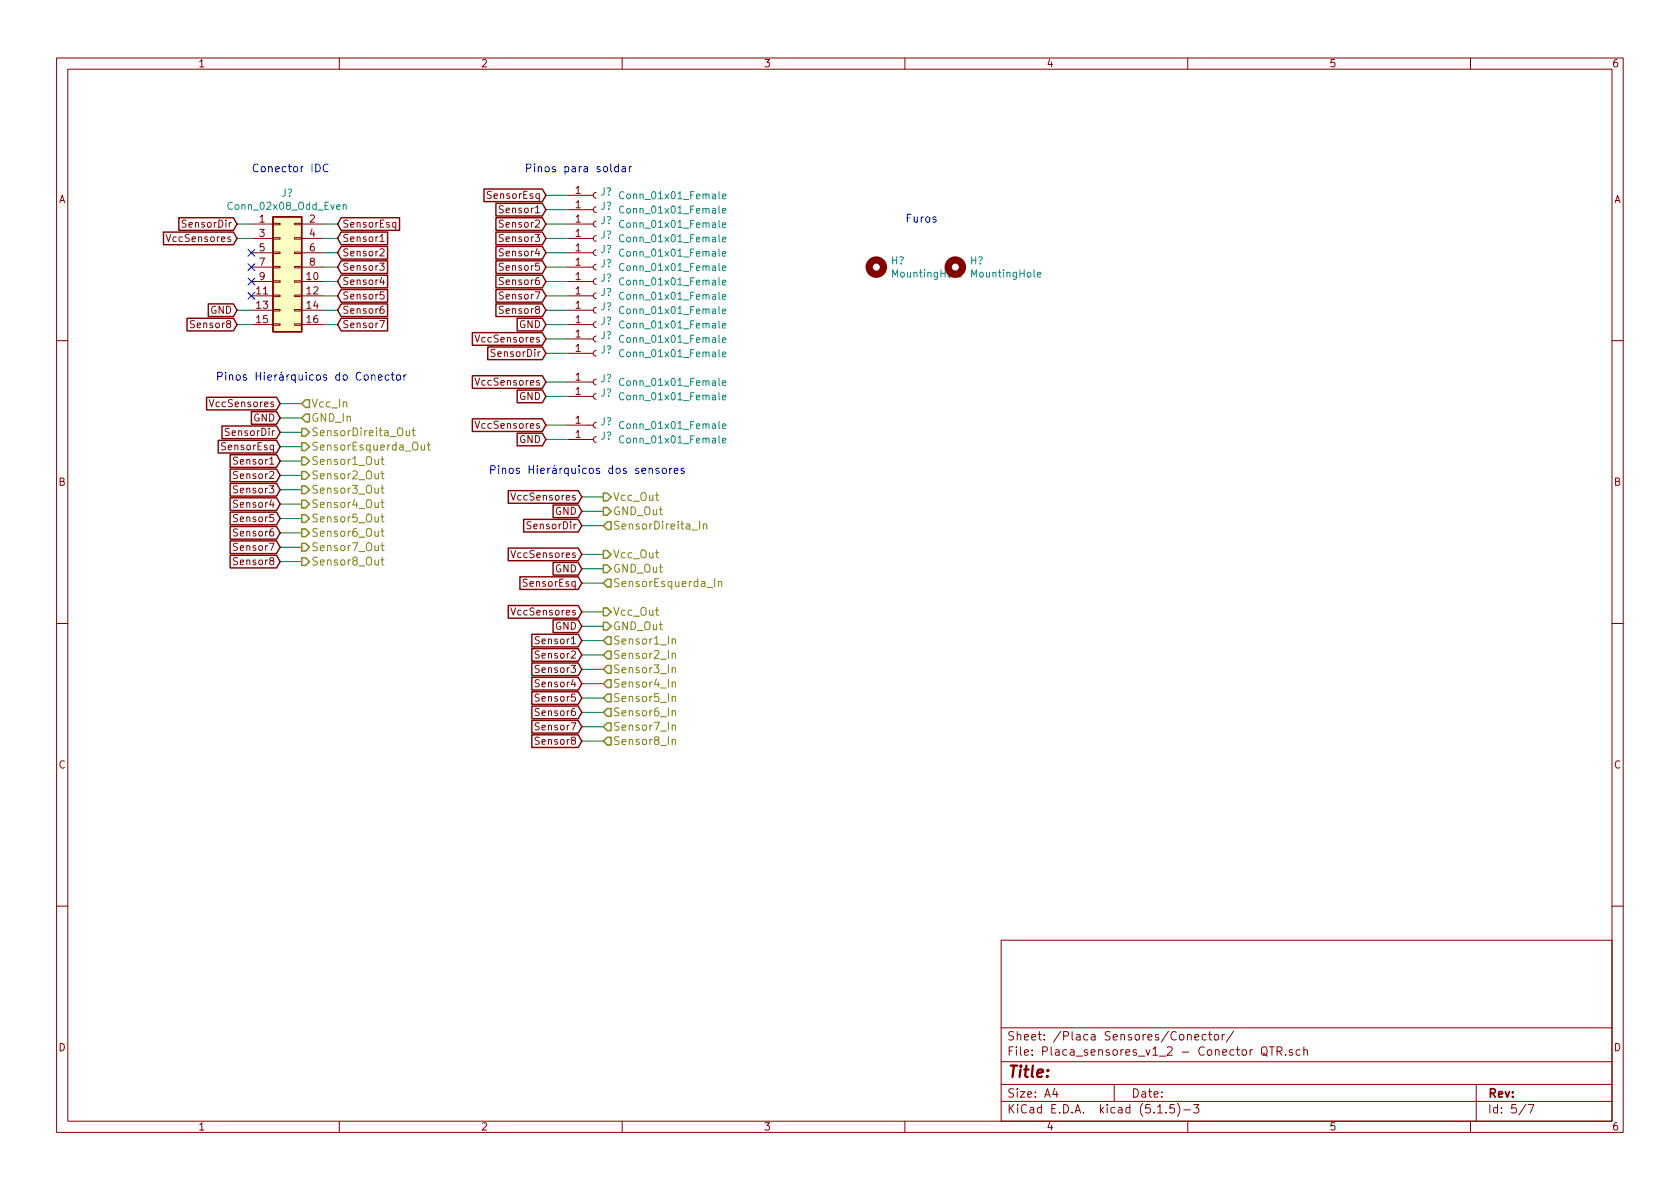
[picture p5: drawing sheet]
<svg xmlns="http://www.w3.org/2000/svg" width="297mm" height="210mm" viewBox="0 0 297 210" stroke-linecap="round" stroke-linejoin="round" font-family="sans-serif">
<g fill="none" stroke="#840000" stroke-width=".18">
<path d="M10 10.3h277v189.9h-277zM12 12.2h273v186.1h-273zM60 10.3v1.9M110 10.3v1.9M160 10.3v1.9M210 10.3v1.9M260 10.3v1.9M44.4 39.6h3.9M48.3 39.5h1.2v.2h-1.2zM52.1 39.5h1.2v.2h-1.2zM53.3 39.6h3.8M70 39.4l-.4-.1-.2 .3 .1 .5h.5"/>
<path d="M70 39.3v1.3M100.3 39.6h4.6M100.3 37.1h4.6M100.3 34.5h4.6M105.4 39.1l-.3 .1-.2 .3 .1 .4 .4 .2M105.4 36.6l-.3 .1-.2 .3 .1 .4 .4 .2M105.4 34l-.3 .1-.2 .4 .1 .3 .4 .2M29.4 41.4l.4 1.3 .4-1.3M44.4 49.8h3.9M44.4 52.3h3.9M44.4 54.9h3.9M44.4 57.4h3.9"/>
<path d="M44.4 42.2h3.9M44.4 44.7h3.9M44.4 47.2h3.9M48.3 52.2h1.2v.2h-1.2zM48.3 54.7h1.2v.3h-1.2zM48.3 57.3h1.2v.2h-1.2zM48.3 49.7h1.2v.2h-1.2zM48.3 44.6h1.2v.2h-1.2zM48.3 42h1.2v.3h-1.2zM48.3 47.1h1.2v.3h-1.2zM52.1 52.2h1.2v.2h-1.2zM52.1 54.7h1.2v.3h-1.2z"/>
<path d="M52.1 57.3h1.2v.2h-1.2zM52.1 49.7h1.2v.2h-1.2zM52.1 44.6h1.2v.2h-1.2zM52.1 42h1.2v.3h-1.2zM52.1 47.1h1.2v.3h-1.2zM53.3 49.8h3.8M53.3 52.3h3.8M53.3 54.9h3.8M53.3 57.4h3.8M53.3 42.2h3.8M53.3 44.7h3.8M53.3 47.2h3.8"/>
<path d="M67.1 46.5h.8l-.4 .5 .4 .1v.6l-.2 .1-.6-.1M67.1 56.7h.9l-.6 1.3M67.2 44.1l.5-.1 .2 .1v.2v.2l-.8 .8h.8M67.2 41.8l.4-.4v1.3M67.2 42.7h.7M67.5 49l-.3 .9h.8M67.8 54.1h-.2a.79 .79 0 0 0-.2 1.3l.5-.1v-.5l-.5-.2-.2 .3M67.8 49.5v.8M67.9 51.6h-.6l-.1 .6 .2-.1 .5 .1v.6l-.2 .1-.5-.1M84 59.2l.4 1.3 .4-1.3M100.3 49.8h4.6M100.3 52.3h4.6"/>
<path d="M100.3 54.9h4.6M100.3 57.4h4.6M100.3 42.2h4.6M100.3 44.7h4.6M100.3 47.2h4.6M100.3 59.9h4.6M105.4 49.3l-.3 .1-.2 .3 .1 .4 .4 .2M105.4 59.4l-.3 .1-.2 .4 .1 .3 .4 .2M105.4 56.9l-.3 .1-.2 .3 .1 .4 .4 .2M105.4 54.4l-.3 .1-.2 .3 .1 .4 .4 .2M105.4 51.8l-.3 .1-.2 .3 .1 .4 .4 .2M105.4 46.7l-.3 .1-.2 .4 .1 .3 .4 .2"/>
<path d="M105.4 44.2l-.3 .1-.2 .3 .1 .4 .4 .2M105.4 41.7l-.3 .1-.2 .3 .1 .4 .4 .2M10 60.2h2M37 70.7l.4 1.2 .4-1.2M84 66.8l.4 1.3 .4-1.3M84 74.5l.4 1.2 .4-1.2M100.3 77.7h4.6M100.3 70.1h4.6M100.3 75.2h4.6M100.3 67.6h4.6M100.3 62.5h4.6M105.4 77.2l-.3 .1-.2 .3 .1 .4 .4 .2"/>
<path d="M105.4 69.6l-.3 .1-.2 .3 .1 .4 .4 .2M105.4 74.7l-.3 .1-.2 .3 .1 .4 .4 .2M105.4 67.1l-.3 .1-.2 .3 .1 .4 .4 .2M105.4 62l-.3 .1-.2 .3 .1 .4 .4 .2M285 60.2h2M90.3 97.3l.5 1.3 .4-1.3M90.3 87.2l.5 1.2 .4-1.2M10 110.3h2M90.3 107.5l.5 1.3 .4-1.3M285 110.3h2M10 160.2h2M177 166.3h108v32h-108z"/>
<path d="M285 160.2h2M60 198.3v1.9M110 198.3v1.9M160 198.3v1.9M177 194.8h108M177 191.8h108M177 187.8h108M177 181.8h108M186.5 192.5l-.4 1h1M186.8 193v1M197 191.8v3M204.7 196.8h.8"/>
<path d="M206.2 196.7v.1M207.6 195.3h-.7l-.1 .7 .2-.1 .5 .1 .2 .2-.1 .5-.2 .1-.6-.1M208.2 195.1a1.71 1.71 0 0 1 0 2.3M209.3 196.3h1.2M210 183.1v-.1a.37 .37 0 0 1 .6 .1v.8M210 198.3v1.9M211 195.3h1l-.5 .6 .4 .1v.7l-.2 .1-.7-.1M211.3 183.4l.7-.1-.1-.3-.4-.1-.2 .2v.7h.6M213.3 183l-.5-.1-.3 .3 .1 .6 .2 .1 .5-.1M213.7 182.9h.5M213.9 182.4v1.3l.3 .2M214.8 183.1l.2-.2 .4 .2v.7l-.2 .1-.4-.1z"/>
<path d="M216.1 182.9v1M216.5 182.9l-.4 .3M218.1 182.3l-1.3 2M223.1 185.3a.5 .5 0 0 1 .6-.2 .5 .5 0 0 1 .3 .5v.5a.5 .5 0 0 1-.5 .5 .5 .5 0 0 1-.5-.5zM223.3 186.3l.8 .5M224.5 185.1h.8M224.9 185.1v1.5M225.8 185.9l.7-.1 .2-.2-.1-.3-.2-.2h-.6v1.5M226.2 185.9l.5 .7M227.3 186.5v.1M228.5 185.7a.37 .37 0 0 0-.6 .1l.1 .2 .5 .2 .1 .1-.2 .3-.5-.1M229.9 185.7l-.5-.1-.2 .3v.6l.2 .1 .5-.1"/>
<path d="M230.5 185.7h.1a.37 .37 0 0 1 .6 .1v.8M230.5 185.1v1.5M260 198.3v1.9M261 191.8v6.5M269.8 195.2l-1.2 2M270.2 195.3h1l-.6 1.5"/>
</g>
<g fill="none" stroke="#008484" stroke-width=".18">
<path d="M60.7 36.3l.2-.1h.3v.8M60.7 36.2v.8M110.3 39.1a.6 .6 0 0 0-.8 .4 .6 .6 0 0 0 .6 .7l.2-.1M110.3 36.5a.6 .6 0 0 0-.8 .5 .6 .6 0 0 0 .6 .7l.2-.1M110.3 34a.6 .6 0 0 0-.8 .4 .6 .6 0 0 0 .6 .7l.2-.1M127.7 39.8l.6-.1v-.3h-.4l-.2 .2 .1 .6h.5M127.7 37.3l.6-.1v-.3l-.4-.1-.2 .2 .1 .6h.5M127.7 34.7l.6-.1v-.2l-.4-.1-.2 .2 .1 .6h.5M110.3 49.2a.6 .6 0 0 0-.8 .5 .6 .6 0 0 0 .6 .7l.2-.1M110.3 59.4a.6 .6 0 0 0-.8 .4 .6 .6 0 0 0 .6 .7l.2-.1M110.3 56.9a.6 .6 0 0 0-.8 .4 .6 .6 0 0 0 .6 .7l.2-.1M110.3 54.3a.6 .6 0 0 0-.8 .5 .6 .6 0 0 0 .6 .7l.2-.2"/>
<path d="M110.3 51.8a.6 .6 0 0 0-.8 .4 .6 .6 0 0 0 .6 .7l.2-.1M110.3 46.7a.6 .6 0 0 0-.8 .4 .6 .6 0 0 0 .6 .7l.2-.1M110.3 44.2a.6 .6 0 0 0-.8 .4 .6 .6 0 0 0 .6 .7l.2-.1M110.3 41.6a.6 .6 0 0 0-.8 .5 .6 .6 0 0 0 .6 .7l.2-.2M127.7 50l.6-.1v-.3l-.4-.1-.2 .2 .1 .6h.5M127.7 57.6l.6-.1v-.3h-.4l-.2 .1 .1 .7h.5M127.7 55l.6-.1v-.2l-.4-.1-.2 .2 .1 .6h.5M127.7 52.5l.6-.1v-.3h-.4l-.2 .2 .1 .6h.5M127.7 47.4l.6-.1v-.2l-.4-.1-.2 .2 .1 .6h.5M127.7 44.9l.6-.1v-.3h-.4l-.2 .1 .1 .7h.5M127.7 42.3l.6-.1v-.2l-.4-.1-.2 .2 .1 .6h.5M169.4 48.6l.7-.1-.1-.3h-.4l-.2 .1 .1 .6h.5"/>
<path d="M183.4 48.6l.6-.1v-.3h-.4l-.2 .1 .1 .6h.5M110.3 77.2a.6 .6 0 0 0-.8 .4 .6 .6 0 0 0 .6 .7l.2-.1M110.3 69.6a.6 .6 0 0 0-.8 .4 .6 .6 0 0 0 .6 .7l.2-.1M110.3 74.6a.6 .6 0 0 0-.8 .5 .6 .6 0 0 0 .6 .7l.2-.1M110.3 67a.6 .6 0 0 0-.8 .5 .6 .6 0 0 0 .6 .7l.2-.2M110.3 61.9a.6 .6 0 0 0-.8 .5 .6 .6 0 0 0 .6 .7l.2-.1M127.7 77.9l.6-.1v-.3h-.4l-.2 .2 .1 .6h.5M127.7 70.3l.6-.1v-.3h-.4l-.2 .1 .1 .7h.5M127.7 75.4l.6-.1v-.3l-.4-.1-.2 .2 .1 .6h.5M127.7 67.7l.6-.1v-.2l-.4-.1-.2 .2 .1 .6h.5M127.7 62.7l.6-.1v-.3l-.4-.1-.2 .2 .1 .6h.5M127.7 60.1l.6-.1v-.2l-.4-.1-.2 .2 .1 .6h.5"/>
</g>
<g fill="none" stroke="#840000" stroke-width="1.3">
<circle cx="154.9" cy="47.2" r="1.27"/>
<circle cx="168.9" cy="47.2" r="1.27"/>
</g>
<path d="M48.3 38.3h5v20.4h-5z" fill="#ffffc2" stroke="#ffffc2" stroke-width=".18"/>
<g fill="none" stroke="#840000" stroke-width=".25">
<path d="M31.6 38.5h9.7l.6 1.1-.6 1.1h-9.7zM48.3 38.3h5v20.4h-5zM60.3 38.5h10.3v2.2h-10.3l-.6-1.1zM85.6 33.4h10.3l.6 1.1-.6 1.2h-10.3zM87.7 36h8.2l.6 1.1-.6 1.1h-8.2zM87.7 38.5h8.2l.6 1.1-.6 1.1h-8.2zM28.9 41h12.4l.6 1.2-.6 1.1h-12.4zM33.1 56.3h8.2l.6 1.1-.6 1.1h-8.2zM36.8 53.7h4.5l.6 1.2-.6 1.1h-4.5zM60.3 46.1h8.2v2.3h-8.2l-.6-1.2zM60.3 56.3h8.2v2.2h-8.2l-.6-1.1zM60.3 53.7h8.2v2.3h-8.2l-.6-1.1z"/>
<path d="M60.3 51.2h8.2v2.2h-8.2l-.6-1.1zM60.3 48.7h8.2v2.2h-8.2l-.6-1.1zM60.3 43.6h8.2v2.2h-8.2l-.6-1.1zM60.3 41h8.2v2.3h-8.2l-.6-1.1zM83.5 58.8h12.4l.6 1.1-.6 1.2h-12.4zM87.7 41h8.2l.6 1.2-.6 1.1h-8.2zM87.7 53.7h8.2l.6 1.2-.6 1.1h-8.2zM87.7 43.6h8.2l.6 1.1-.6 1.1h-8.2zM87.7 46.1h8.2l.6 1.1-.6 1.2h-8.2zM87.7 48.7h8.2l.6 1.1-.6 1.1h-8.2zM87.7 51.2h8.2l.6 1.1-.6 1.1h-8.2zM91.4 56.3h4.5l.6 1.1-.6 1.1h-4.5z"/>
<path d="M36.5 70.3h12.4l.6 1.1-.6 1.1h-12.4zM38.6 77.9h10.3l.6 1.1-.6 1.1h-10.3zM39.2 75.3h9.7l.6 1.1-.6 1.2h-9.7zM44.4 72.8h4.5l.6 1.1-.6 1.1h-4.5zM83.5 66.4h12.4l.6 1.2-.6 1.1h-12.4zM83.5 74.1h12.4l.6 1.1-.6 1.1h-12.4zM86.2 61.4h9.7l.6 1.1-.6 1.1h-9.7zM91.4 76.6h4.5l.6 1.1-.6 1.1h-4.5zM91.4 69h4.5l.6 1.1-.6 1.1h-4.5zM40.7 85.5h8.2l.6 1.1-.6 1.1h-8.2zM40.7 98.2h8.2l.6 1.1-.6 1.1h-8.2zM40.7 95.7h8.2l.6 1.1-.6 1.1h-8.2z"/>
<path d="M40.7 80.4h8.2l.6 1.1-.6 1.1h-8.2zM40.7 83h8.2l.6 1.1-.6 1.1h-8.2zM40.7 88h8.2l.6 1.1-.6 1.2h-8.2zM40.7 90.6h8.2l.6 1.1-.6 1.1h-8.2zM40.7 93.1h8.2l.6 1.1-.6 1.1h-8.2zM89.9 96.9h12.3l.7 1.1-.7 1.2h-12.3zM89.9 86.8h12.3l.7 1.1-.7 1.1h-12.3zM92.6 91.8h9.6l.7 1.2-.7 1.1h-9.6zM97.8 99.5h4.4l.7 1.1-.7 1.1h-4.4zM97.8 89.3h4.4l.7 1.1-.7 1.1h-4.4zM89.9 107.1h12.3l.7 1.1-.7 1.1h-12.3zM91.9 102h10.3l.7 1.1-.7 1.1h-10.3z"/>
<path d="M94 112.2h8.2l.7 1.1-.7 1.1h-8.2zM94 119.8h8.2l.7 1.1-.7 1.1h-8.2zM94 117.2h8.2l.7 1.2-.7 1.1h-8.2zM94 114.7h8.2l.7 1.1-.7 1.1h-8.2zM97.8 109.6h4.4l.7 1.1-.7 1.2h-4.4zM94 129.9h8.2l.7 1.2-.7 1.1h-8.2zM94 127.4h8.2l.7 1.1-.7 1.1h-8.2zM94 124.9h8.2l.7 1.1-.7 1.1h-8.2zM94 122.3h8.2l.7 1.1-.7 1.2h-8.2z"/>
</g>
<g fill="none" stroke="#008400" stroke-width=".18">
<path d="M41.9 39.6h2.5M57.1 39.6h2.6M96.5 39.6h3.8M96.5 37.1h3.8M96.5 34.5h3.8M41.9 42.2h2.5M41.9 54.9h2.5M41.9 57.4h2.5M57.1 42.2h2.6M57.1 44.7h2.6M57.1 47.2h2.6M57.1 49.8h2.6"/>
<path d="M57.1 52.3h2.6M57.1 54.9h2.6M57.1 57.4h2.6M96.5 42.2h3.8M96.5 44.7h3.8M96.5 47.2h3.8M96.5 49.8h3.8M96.5 52.3h3.8M96.5 54.9h3.8M96.5 57.4h3.8M96.5 59.9h3.8M49.5 73.9h3.8"/>
<path d="M49.5 79h3.8M49.5 76.4h3.8M49.5 71.4h3.8M96.5 62.5h3.8M96.5 67.6h3.8M96.5 70.1h3.8M96.5 75.2h3.8M96.5 77.7h3.8M49.5 81.5h3.8M49.5 99.3h3.8M49.5 96.8h3.8M49.5 94.2h3.8"/>
<path d="M49.5 91.7h3.8M49.5 89.1h3.8M49.5 86.6h3.8M49.5 84.1h3.8M102.9 98h3.8M102.9 93h3.8M102.9 90.4h3.8M102.9 87.9h3.8M102.9 103.1h3.8M102.9 115.8h3.8M102.9 100.6h3.8M102.9 118.4h3.8"/>
<path d="M102.9 113.3h3.8M102.9 110.7h3.8M102.9 108.2h3.8M102.9 131.1h3.8M102.9 128.5h3.8M102.9 126h3.8M102.9 123.4h3.8M102.9 120.9h3.8"/>
</g>
<g fill="none" stroke="#848400" stroke-width=".18">
<path d="M71.8 76.1l.1 .9 .3 .1 .2-.2M72.4 76.1v1M72.9 76.1h.5M73.1 75.7v1.2l.3 .2M74.5 78.7v.8l.4 .1 .2-.1M75.1 78.7v.9M75.5 78.7h.6M75.7 78.2v1.2l.4 .2M67.4 81.2h.5M67.4 83.8h.5M67.4 86.3h.5M67.4 88.8h.5"/>
<path d="M67.4 91.4h.5M67.4 93.9h.5M67.4 96.5h.5M67.4 99h.5M67.6 80.7v1.3l.3 .1M67.6 83.3v1.2l.3 .2M67.6 85.8v1.2l.3 .2M67.6 88.4v1.2l.3 .2M67.6 90.9v1.2l.3 .2M67.6 93.4v1.3l.3 .1M67.6 96v1.2l.3 .2M67.6 98.5v1.2l.3 .2"/>
<path d="M115.9 97.7h.5M115.9 87.6h.5M116.1 97.3v1.2l.3 .1M116.1 87.1v1.2l.3 .2M123.7 92.2v1.4M124.4 92.8l.2-.1h.3l.1 .9M124.4 92.7v.9M115.9 107.9h.5M116.1 107.4v1.2l.3 .2M118.8 115.6h.1a.34 .34 0 0 1 .5 .1v.7M118.8 118.2l.1-.1a.34 .34 0 0 1 .5 .2v.7M118.8 113.1l.1-.1a.34 .34 0 0 1 .5 .2v.7"/>
<path d="M118.8 113v.9M118.8 115.5v.9M118.8 118.1v.9M126.4 102.3v1.4M127 102.9l.2-.1 .4 .1v.8M127 102.8v.9M118.8 120.7l.1-.1a.34 .34 0 0 1 .5 .2v.7M118.8 125.8l.1-.1a.34 .34 0 0 1 .5 .2v.7M118.8 130.9l.1-.1a.34 .34 0 0 1 .5 .2v.7M118.8 128.3h.1a.34 .34 0 0 1 .5 .1v.7M118.8 123.3l.1-.1a.34 .34 0 0 1 .5 .1v.7M118.8 120.6v.9"/>
<path d="M118.8 123.1v.9M118.8 125.7v.9M118.8 128.2v.9M118.8 130.8v.9"/>
</g>
<g fill="none" stroke="#848400" stroke-width=".25">
<path d="M53.3 75.8h.7l.7 .6-.7 .7h-.7zM53.3 78.3h.7l.7 .7-.7 .7h-.7zM54 73.2h.7v1.4h-.7l-.7-.7zM54 70.7h.7v1.4h-.7l-.7-.7zM53.3 80.8h.7l.7 .7-.7 .7h-.7zM53.3 83.4h.7l.7 .7-.7 .7h-.7zM53.3 85.9h.7l.7 .7-.7 .7h-.7zM53.3 88.5h.7l.7 .6-.7 .7h-.7zM53.3 91h.7l.7 .7-.7 .7h-.7zM53.3 93.5h.7l.7 .7-.7 .7h-.7zM53.3 96.1h.7l.7 .7-.7 .7h-.7zM53.3 98.6h.7l.7 .7-.7 .7h-.7z"/>
<path d="M106.7 97.4h.7l.7 .6-.7 .7h-.7zM106.7 87.2h.7l.7 .7-.7 .7h-.7zM106.7 89.7h.7l.7 .7-.7 .7h-.7zM106.7 99.9h.7l.7 .7-.7 .7h-.7zM107.4 92.3h.7v1.3h-.7l-.7-.6zM106.7 107.5h.7l.7 .7-.7 .7h-.7zM106.7 110.1h.7l.7 .6-.7 .7h-.7zM107.4 115.1h.7v1.4h-.7l-.7-.7zM107.4 117.7h.7v1.3h-.7l-.7-.6zM107.4 102.4h.7v1.4h-.7l-.7-.7zM107.4 112.6h.7v1.4h-.7l-.7-.7zM107.4 120.2h.7v1.4h-.7l-.7-.7z"/>
<path d="M107.4 125.3h.7v1.4h-.7l-.7-.7zM107.4 130.4h.7v1.3h-.7l-.7-.6zM107.4 127.8h.7v1.4h-.7l-.7-.7zM107.4 122.8h.7v1.3h-.7l-.7-.7z"/>
</g>
<g fill="none" stroke="#0000c2" stroke-width=".18">
<path d="M58 29.1a.57 .57 0 0 0-.7 0 .57 .57 0 0 0-.2 .7 .54 .54 0 0 0 .3 .5 .54 .54 0 0 0 .6 0M109.3 29.5h-.4l-.2 .2v.6l.2 .1 .4-.1M109.3 29v1.4M110 29.5h.5l.1 .9M110.6 29.8l-.5 .1a.27 .27 0 0 0-.2 .2 .27 .27 0 0 0 .2 .3l.5-.1M111.3 29.5v.9M111.7 29.5l-.4 .1v.1M65.7 66.4l.2-.1 .3 .1 .1 .8M66.9 66.8l.7-.2-.1-.2-.4-.1-.2 .2 .1 .7h.5M68.8 66.4l-.4-.1-.3 .3 .1 .6h.6M69.2 66.3h.5M69.4 65.8v1.2l.3 .2"/>
<path d="M70.2 66.4l.2-.1 .4 .1v.7l-.2 .1-.4-.1zM71.4 66.3v.9M71.8 66.3l-.2 .1-.2 .2M116.5 82.9l-.3-.1-.2 .2v.2l.5 .1v.4h-.5M117.2 82.9l.1-.1 .5 .1v.7l-.2 .1-.4-.1zM118.4 82.8v.9M118.8 82.8l-.4 .3M119.2 83.3l.7-.2-.1-.2-.4-.1-.2 .2 .1 .7h.5M121 82.9l-.4-.1-.2 .2 .1 .2 .5 .1v.4h-.6"/>
</g>
<path d="M43.8 44.1l1.3 1.2M43.8 51.7l1.3 1.2M43.8 49.2l1.3 1.2M43.8 46.6l1.3 1.2M45.1 44.1l-1.3 1.2M45.1 51.7l-1.3 1.2M45.1 49.2l-1.3 1.2M45.1 46.6l-1.3 1.2" fill="none" stroke="#000084" stroke-width=".18"/>
<text font-size="2.8" fill="#840000" x="178" y="190.5">Title:</text>
<g font-size="2.1" fill="#840000">
<text x="178" y="184">Sheet: /Placa Sensores/Conector/</text>
<text x="178" y="186.7">File: Placa_sensores_v1_2 - Conector QTR.sch</text>
<text x="178" y="196.9">KiCad E.D.A. kicad (5.1.5)-3</text>
<text x="178" y="194.1">Size: A4</text>
<text x="200" y="194.1">Date:</text>
<text x="263" y="194.1">Rev:</text>
<text x="263" y="196.9">Id: 5/7</text>
</g>
<g font-size="1.9" fill="#0000c2">
<text x="44.4" y="30.5">Conector IDC</text>
<text x="92.7" y="30.5">Pinos para soldar</text>
<text x="160" y="39.4">Furos</text>
<text x="38.1" y="67.3">Pinos Hierárquicos do Conector</text>
<text x="86.4" y="83.8">Pinos Hierárquicos dos sensores</text>
</g>
<g font-size="1.9" fill="#848400">
<text x="55" y="77.1">SensorDireita_Out</text>
<text x="55" y="74.6">GND_In</text>
<text x="55" y="72.1">Vcc_In</text>
<text x="55" y="79.7">SensorEsquerda_Out</text>
<text x="55" y="82.2">Sensor1_Out</text>
<text x="55" y="84.8">Sensor2_Out</text>
<text x="55" y="87.3">Sensor3_Out</text>
<text x="55" y="89.8">Sensor4_Out</text>
<text x="108.3" y="88.6">Vcc_Out</text>
<text x="55" y="92.4">Sensor5_Out</text>
<text x="55" y="94.9">Sensor6_Out</text>
<text x="108.3" y="91.1">GND_Out</text>
<text x="108.3" y="93.6">SensorDireita_In</text>
<text x="55" y="97.5">Sensor7_Out</text>
<text x="55" y="100">Sensor8_Out</text>
<text x="108.3" y="98.7">Vcc_Out</text>
<text x="108.3" y="101.3">GND_Out</text>
<text x="108.3" y="103.8">SensorEsquerda_In</text>
<text x="108.3" y="114">Sensor1_In</text>
<text x="108.3" y="108.9">Vcc_Out</text>
<text x="108.3" y="111.4">GND_Out</text>
<text x="108.3" y="116.5">Sensor2_In</text>
<text x="108.3" y="119">Sensor3_In</text>
<text x="108.3" y="121.6">Sensor4_In</text>
<text x="108.3" y="124.1">Sensor5_In</text>
<text x="108.3" y="126.7">Sensor6_In</text>
<text x="108.3" y="131.7">Sensor8_In</text>
<text x="108.3" y="129.2">Sensor7_In</text>
</g>
<g font-size="1.8" fill="#840000">
<text x="35" y="11.9">1</text>
<text x="85" y="11.9">2</text>
<text x="135" y="11.9">3</text>
<text x="185" y="11.9">4</text>
<text x="235" y="11.9">5</text>
<text x="285" y="11.9">6</text>
<text x="10.4" y="35.9">A</text>
<text x="86.5" y="35.2">SensorEsq</text>
<text x="101.8" y="34.3">1</text>
<text x="285.4" y="35.9">A</text>
<text x="32.7" y="40.3">SensorDir</text>
<text x="45.9" y="39.4">1</text>
<text x="45.9" y="41.9">3</text>
<text x="54.8" y="39.4">2</text>
<text x="54.8" y="41.9">4</text>
<text x="60.5" y="40.3">SensorEsq</text>
<text x="88.7" y="37.7">Sensor1</text>
<text x="88.7" y="40.3">Sensor2</text>
<text x="101.8" y="39.4">1</text>
<text x="101.8" y="36.8">1</text>
<text x="101.8" y="41.9">1</text>
<text x="30" y="42.8">VccSensores</text>
<text x="45.9" y="44.4">5</text>
<text x="45.9" y="47">7</text>
<text x="54.8" y="44.4">6</text>
<text x="54.8" y="47">8</text>
<text x="60.5" y="47.9">Sensor3</text>
<text x="60.5" y="45.3">Sensor2</text>
<text x="60.5" y="42.8">Sensor1</text>
<text x="88.7" y="42.8">Sensor3</text>
<text x="88.7" y="45.3">Sensor4</text>
<text x="88.7" y="47.9">Sensor5</text>
<text x="101.8" y="47">1</text>
<text x="101.8" y="44.4">1</text>
<text x="45.4" y="52.1">11</text>
<text x="45.9" y="49.5">9</text>
<text x="54.3" y="49.5">10</text>
<text x="54.3" y="52.1">12</text>
<text x="60.5" y="53">Sensor5</text>
<text x="60.5" y="50.4">Sensor4</text>
<text x="88.7" y="50.4">Sensor6</text>
<text x="88.7" y="53">Sensor7</text>
<text x="101.8" y="49.5">1</text>
<text x="101.8" y="52.1">1</text>
<text x="34.1" y="58">Sensor8</text>
<text x="37.2" y="55.5">GND</text>
<text x="45.4" y="54.6">13</text>
<text x="45.4" y="57.1">15</text>
<text x="54.3" y="54.6">14</text>
<text x="54.3" y="57.1">16</text>
<text x="60.5" y="58">Sensor7</text>
<text x="60.5" y="55.5">Sensor6</text>
<text x="88.7" y="55.5">Sensor8</text>
<text x="91.8" y="58">GND</text>
<text x="101.8" y="59.7">1</text>
<text x="101.8" y="57.1">1</text>
<text x="101.8" y="54.6">1</text>
<text x="84.6" y="60.6">VccSensores</text>
<text x="87.3" y="63.1">SensorDir</text>
<text x="101.8" y="62.2">1</text>
<text x="84.6" y="68.2">VccSensores</text>
<text x="91.8" y="70.7">GND</text>
<text x="101.8" y="69.8">1</text>
<text x="101.8" y="67.3">1</text>
<text x="37.6" y="72">VccSensores</text>
<text x="40.3" y="77.1">SensorDir</text>
<text x="44.8" y="74.5">GND</text>
<text x="84.6" y="75.8">VccSensores</text>
<text x="101.8" y="77.5">1</text>
<text x="101.8" y="74.9">1</text>
<text x="39.5" y="79.6">SensorEsq</text>
<text x="41.8" y="82.2">Sensor1</text>
<text x="91.8" y="78.4">GND</text>
<text x="10.4" y="85.9">B</text>
<text x="41.8" y="87.2">Sensor3</text>
<text x="41.8" y="84.7">Sensor2</text>
<text x="41.8" y="89.8">Sensor4</text>
<text x="91" y="88.5">VccSensores</text>
<text x="285.4" y="85.9">B</text>
<text x="41.8" y="92.3">Sensor5</text>
<text x="41.8" y="94.9">Sensor6</text>
<text x="93.6" y="93.6">SensorDir</text>
<text x="98.1" y="91.1">GND</text>
<text x="41.8" y="99.9">Sensor8</text>
<text x="41.8" y="97.4">Sensor7</text>
<text x="91" y="98.7">VccSensores</text>
<text x="98.1" y="101.2">GND</text>
<text x="92.8" y="103.8">SensorEsq</text>
<text x="91" y="108.8">VccSensores</text>
<text x="95.1" y="113.9">Sensor1</text>
<text x="98.1" y="111.4">GND</text>
<text x="95.1" y="119">Sensor3</text>
<text x="95.1" y="116.5">Sensor2</text>
<text x="95.1" y="121.5">Sensor4</text>
<text x="95.1" y="124.1">Sensor5</text>
<text x="95.1" y="131.7">Sensor8</text>
<text x="95.1" y="129.2">Sensor7</text>
<text x="95.1" y="126.6">Sensor6</text>
<text x="10.4" y="135.9">C</text>
<text x="285.4" y="135.9">C</text>
<text x="10.4" y="185.9">D</text>
<text x="285.4" y="185.9">D</text>
<text x="35" y="199.9">1</text>
<text x="85" y="199.9">2</text>
<text x="135" y="199.9">3</text>
<text x="185" y="199.9">4</text>
<text x="235" y="199.9">5</text>
<text x="285" y="199.9">6</text>
</g>
<g font-size="1.8" fill="#008484">
<text x="49.8" y="34.8">J?</text>
<text x="106.2" y="34.6">J?</text>
<text x="110.2" y="35.2">Conn_01x01_Female</text>
<text x="40.7" y="37.1">Conn_02x08_Odd_Even</text>
<text x="106.2" y="39.6">J?</text>
<text x="106.2" y="37.1">J?</text>
<text x="110.2" y="40.3">Conn_01x01_Female</text>
<text x="110.2" y="37.8">Conn_01x01_Female</text>
<text x="106.2" y="47.3">J?</text>
<text x="106.2" y="44.7">J?</text>
<text x="106.2" y="42.2">J?</text>
<text x="110.2" y="47.9">Conn_01x01_Female</text>
<text x="110.2" y="45.4">Conn_01x01_Female</text>
<text x="110.2" y="42.8">Conn_01x01_Female</text>
<text x="157.6" y="46.8">H?</text>
<text x="171.6" y="46.8">H?</text>
<text x="106.2" y="49.8">J?</text>
<text x="106.2" y="52.3">J?</text>
<text x="110.2" y="50.5">Conn_01x01_Female</text>
<text x="110.2" y="53">Conn_01x01_Female</text>
<text x="158" y="49.1">MountingHole</text>
<text x="172" y="49.1">MountingHole</text>
<text x="106.2" y="60">J?</text>
<text x="106.2" y="57.4">J?</text>
<text x="106.2" y="54.9">J?</text>
<text x="110.2" y="58.1">Conn_01x01_Female</text>
<text x="110.2" y="55.5">Conn_01x01_Female</text>
<text x="106.2" y="62.5">J?</text>
<text x="110.2" y="63.2">Conn_01x01_Female</text>
<text x="110.2" y="60.6">Conn_01x01_Female</text>
<text x="106.2" y="70.1">J?</text>
<text x="106.2" y="67.6">J?</text>
<text x="110.2" y="70.8">Conn_01x01_Female</text>
<text x="110.2" y="68.2">Conn_01x01_Female</text>
<text x="106.2" y="77.7">J?</text>
<text x="106.2" y="75.2">J?</text>
<text x="110.2" y="75.9">Conn_01x01_Female</text>
<text x="110.2" y="78.4">Conn_01x01_Female</text>
</g>
</svg>
